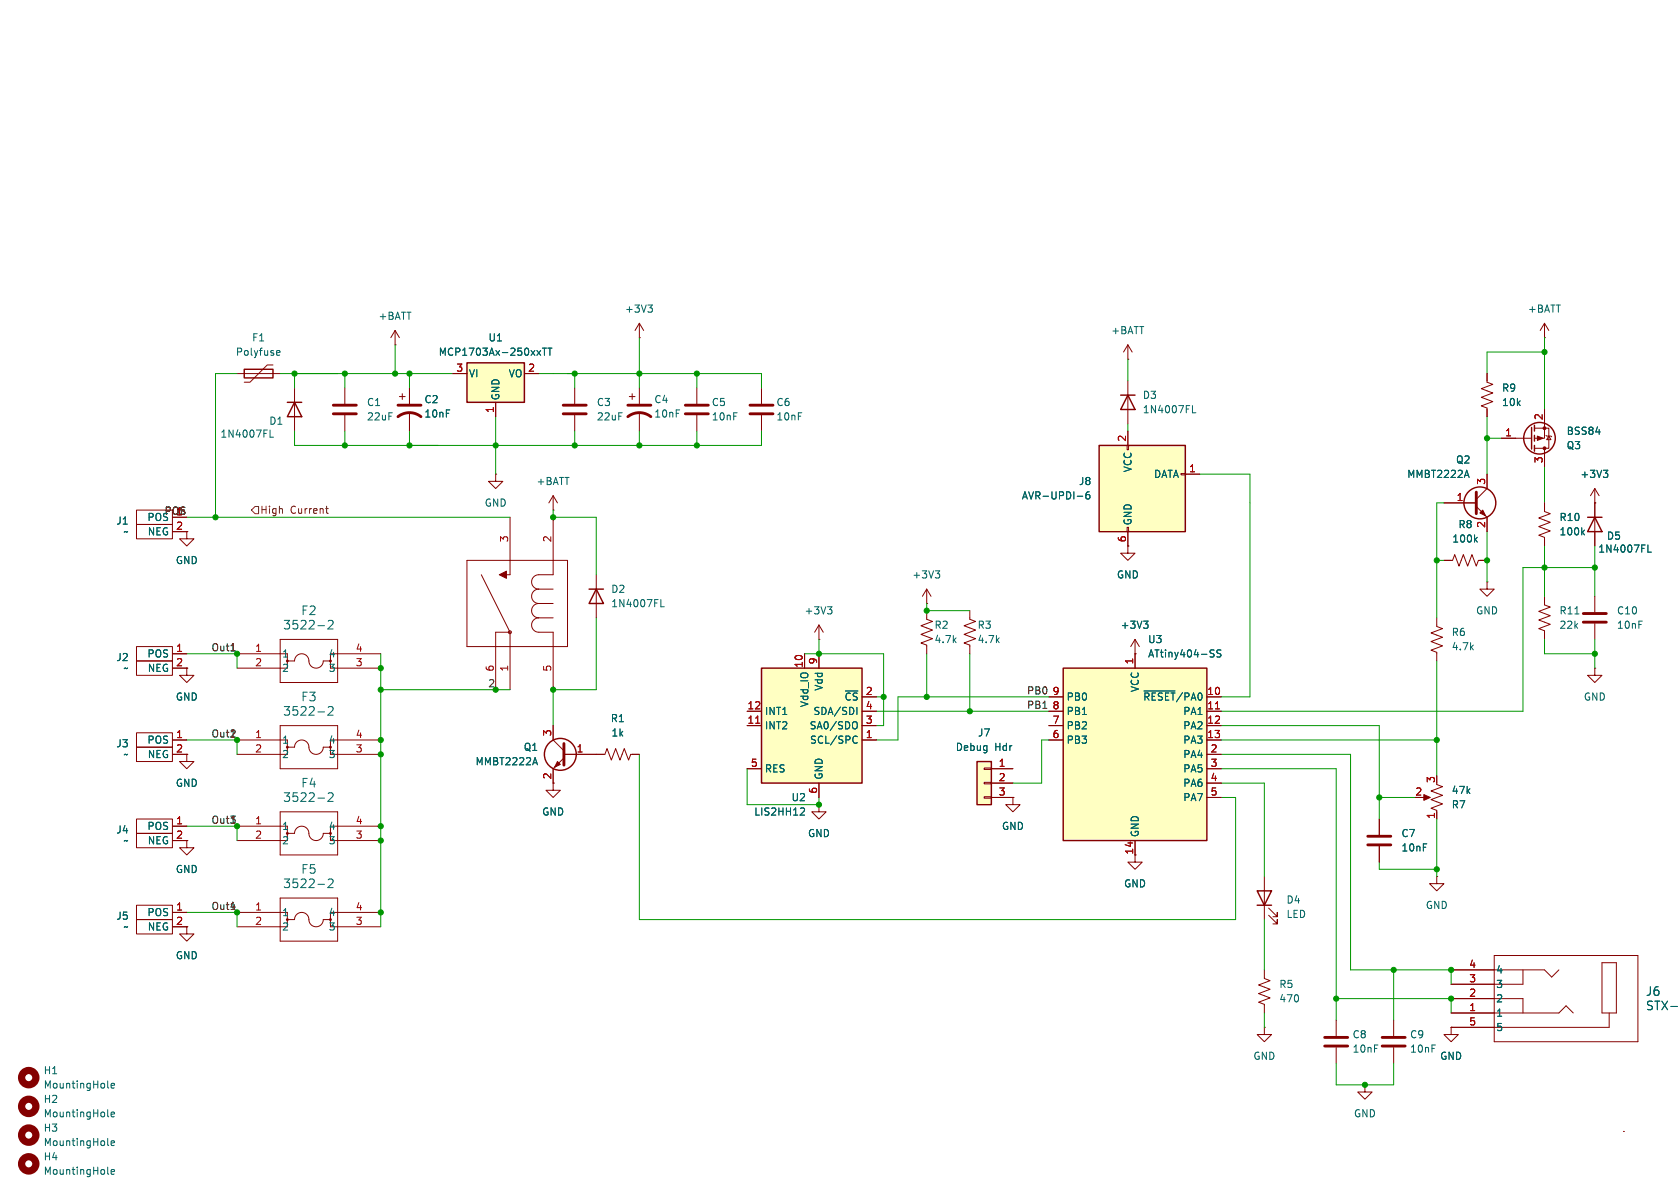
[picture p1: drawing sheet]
<svg xmlns="http://www.w3.org/2000/svg" width="297mm" height="210mm" viewBox="0 0 297 210" stroke-linecap="round" stroke-linejoin="round" font-family="sans-serif">
<g fill="none" stroke="#840000" stroke-width=".18">
<path d="M113 59.7h.1M113 57.2l-.7 1.2M113 57.2l.8 1.2M113 57.2v2.5M101.6 68.6v2.8M101.6 73.4v2.8M111.3 70.1h1M111.8 69.6v1M113 68.6v2.8M113 72.9v3.3M199.4 63.5h.1M199.4 61l-.8 1.2"/>
<path d="M199.4 61l.8 1.2M199.4 61v2.5M82.5 99.1h17.8v15.2h-17.8zM87.6 83.8v1.3h1.3l-1.3 1.3-1.2-1.3h1.2M87.6 83.8h.1M90.2 91.4v10.2h-1.3M97.8 91.4v10.2h-2.6a1.27 1.27 0 0 0-1.2 1.3 1.27 1.27 0 0 0 1.2 1.2M97.8 90.2h.1M97.8 87.6v2.6M97.8 87.6l-.8 1.3M97.8 87.6l.8 1.3M255.3 99.1h1.5l.4-1.1 .7 2.1 .8-2.1 .8 2.1 .7-2.1 .8 2.1 .4-1h1.5"/>
<path d="M255.3 88.9h5.7M261 89.5l1.9 1.9v2.6M262.9 83.8v2.6l-1.9 1.9M85.1 101.6l5.1 10.2M90.2 111.8h-2.6v10.1M90.2 111.8v10.1M95.2 109.2a1.27 1.27 0 0 0-1.2 1.3 1.27 1.27 0 0 0 1.2 1.3h2.6v10.1M95.2 106.7a1.27 1.27 0 0 0-1.2 1.3 1.27 1.27 0 0 0 1.2 1.2M95.2 104.1a1.27 1.27 0 0 0-1.2 1.3 1.27 1.27 0 0 0 1.2 1.3M95.2 109.2h2.6M95.2 106.7h2.6M95.2 104.1h2.6"/>
<path d="M163.8 106.7h.1M163.8 108v1.5l1 .4-2 .7 2 .8-2 .7 2 .8-2 .8 1 .3v1.6M163.8 104.1l-.7 1.3M163.8 104.1l.8 1.3M163.8 104.1v2.6M171.4 108v1.5l1.1 .4-2.1 .7 2.1 .8-2.1 .7 2.1 .8-2.1 .8 1 .3v1.6M200.7 115.6h.1M200.7 113l-.8 1.3M200.7 113l.7 1.3M200.7 113v2.6M254 109.2v1.5l1 .4-2 .8 2 .7-2 .8 2 .8-2 .7 1 .4v1.5M262.9 102.9v1.2h1.3l-1.3 1.3-1.3-1.3h1.3"/>
<path d="M262.9 102.9h.1M97.8 128.3v2.5l1.9 1.9M99.7 134l-1.9 1.9v2.5M99.7 133.4h5.7M223.5 154.9v7.7M243.8 144.8v2.8M243.8 149.6v2.8M254 154.9v1.3h1.3l-1.3 1.3-1.3-1.3h1.3M254 154.9h.1M223.5 171.5v1.5l1 .4-2 .7 2 .8-2 .7 2 .8-2 .8 1 .3v1.6M224.3 161.8l1.5 1.5v-.7v.7h-.8M224.3 160.5l1.5 1.6v-.8v.8h-.8"/>
<path d="M256.5 179.1h19.1l1.3-1.3 1.2 1.3M256.5 171.5h16.5l1.3 1.2 1.3-1.2M256.5 176.5h12.7v2.6M264.2 168.9h25.4v15.3h-25.4zM269.2 171.5v2.5h-12.7M283.2 170.2h2.5v8.9h-2.5zM284.5 179.1v2.5h-28M223.5 181.6v1.3h1.3l-1.3 1.3-1.3-1.3h1.3M223.5 181.6h.1M236.2 180.3v2.8M236.2 185.2v2.8M241.3 191.8v1.2h1.3l-1.3 1.3-1.3-1.3h1.3"/>
<path d="M241.3 191.8h.1M246.4 180.3v2.8M246.4 185.2v2.8M256.5 181.6v1.3h1.3l-1.3 1.3-1.2-1.3h1.2M256.5 181.6h.1M287 200h.1"/>
<circle cx="90.1" cy="111.8" r=".26"/>
</g>
<g fill="#840000" stroke="#840000" stroke-width=".18">
<path d="M88.3 101.6l1.2-.6v1.2z"/>
<path d="M98.6 134.6l.5 .5-1.1 .5z"/>
<path d="M261.6 90.7l.5-.5 .5 1z"/>
</g>
<path d="M99.6 71.6h4M99.6 73.2h4M111 73.7a3.3 3.3 0 0 1 4.1 0M111 71.6h4.1M261 87v3.8M99.7 131.4v3.9M241.8 147.8h4.1M241.8 149.4h4.1M234.2 183.4h4.1M234.2 184.9h4.1M244.3 183.4h4.1M244.3 184.9h4.1" fill="none" stroke="#840000" stroke-width=".51"/>
<g fill="none" stroke="#840000" stroke-width=".25">
<path d="M222.2 157.5h2.6l-1.3 2.5zM222.2 160h2.6"/>
<circle cx="261.6" cy="88.9" r="2.82"/>
<circle cx="99.1" cy="133.3" r="2.82"/>
</g>
<g fill="none" stroke="#006464" stroke-width=".18">
<path d="M114.5 53.9h.8l-.4 .5M115.1 54.4l.2 .2v.3l-.2 .3M259 84h.6M259.3 83.1l.4 1.3M260.8 95.3l.4 .5M261.2 95l-.5 .5M165.3 100.9h.8l-.4 .5M165.9 101.4l.2 .2v.3l-.2 .3M202.2 109.8h.8l-.5 .5M202.7 110.3l.3 .2v.3l-.3 .3M94.3 134.8h.6M94.6 133.9l.4 1.3"/>
<path d="M19 192.2l.2 .1M19.6 191.9l.6-.1v-.2l-.4-.1-.2 .2 .1 .6h.5M19 202.3l.2 .2M19.6 202.1l.6-.1v-.3h-.4l-.2 .1 .1 .6h.5"/>
</g>
<g fill="none" stroke="#840000" stroke-width="1.3">
<circle cx="5.1" cy="190.5" r="1.27"/>
<circle cx="5.1" cy="200.7" r="1.27"/>
</g>
<path d="M194.3 78.7h15.2v15.3h-15.2z" fill="#ffffc2"/>
<path d="M199.3 78.7h.2v.8h-.2zM199.4 76.2v2.5M199.3 93.2h.2v.8h-.2zM199.4 96.5v1.3h1.3l-1.3 1.3-1.3-1.3h1.3M199.4 96.5h.1M199.4 94v2.5M208.8 83.7h.7v.2h-.7zM209.5 83.8h2.6" fill="none" stroke="#840000" stroke-width=".18"/>
<path d="M194.3 78.7h15.2v15.3h-15.2z" fill="none" stroke="#840000" stroke-width=".25"/>
<path d="M190.4 87.7h1M192.6 86.9l-.4 .1a.86 .86 0 0 0 0 1.2l.4-.1 .1-.4-.3-.3h-.2l-.2 .3M19 197.2l.2 .2M19.6 197l.6-.1v-.3h-.4l-.2 .2 .1 .6h.5" fill="none" stroke="#006464" stroke-width=".18"/>
<circle cx="5.1" cy="195.6" r="1.27" fill="none" stroke="#840000" stroke-width="1.3"/>
<path d="M82.5 64.1h10.2v7h-10.2z" fill="#ffffc2"/>
<g fill="none" stroke="#840000" stroke-width=".25">
<path d="M43.2 65.3h5.1v1.5h-5.1zM50.8 71.1h2.5M52.1 71.1l1.2 2.6h-2.5zM82.5 64.1h10.2v7h-10.2zM198.1 69.9h2.6M199.4 69.9l1.3 2.5h-2.6zM270.8 75.6v3.8M271.3 75.2v1M271.3 77v1M271.3 78.7v1.1M280.7 91.4h2.5M281.9 91.4l1.3 2.6h-2.5z"/>
<path d="M104.1 104.1h2.6M105.4 104.1l1.3 2.6h-2.6z"/>
<circle cx="272.2" cy="77.5" r="2.79"/>
</g>
<g fill="none" stroke="#840000" stroke-width=".18">
<path d="M69.8 58.4l-.7 1.3M69.8 58.4l.8 1.3M69.8 58.4v2.6M273 59.7h.1M273 57.2v2.5M273 57.2l-.7 1.2M273 57.2l.8 1.2M41.9 66h7.6M48.3 64.5h-1.1l-3 3.1h-1M52.1 68.6v7.6M61 68.6v2.8M61 73.4v2.8"/>
<path d="M69.8 61h.1M70.6 70.1h1M71.1 69.6v1M72.4 68.6v2.8M72.4 72.9v3.3M80 66h2.5M87.6 71.1v2.6M92.7 66h2.5M199.4 67.3v7.6M262.9 66v1.6l1 .3-2 .8 2 .8-2 .7 2 .8-2 .8 1 .3v1.6M265.4 77.5h5.4M271.3 75.7h2.5v3.5h-2.5"/>
<path d="M273 72.4v5.1h-1.7M273 79.2v3.4M273.3 77l.1 .1h.8l.1 .1M273.8 77.1l.4 .6h-.8zM24.1 90.2h6.4v2.5h-6.4zM24.1 92.7h6.4v2.6h-6.4zM30.5 94h2.5M33 94v1.3h1.3l-1.3 1.2-1.3-1.2h1.3M33 94h.1M273 88.9v1.5l1.1 .4-2.1 .8 2.1 .7-2.1 .8 2.1 .8-2.1 .7 1 .4v1.5M281.9 88.9h.1M281.9 86.4v10.1"/>
<path d="M281.9 86.4l-.7 1.2M281.9 86.4l.8 1.2M24.1 114.3h6.4v2.5h-6.4zM24.1 116.8h6.4v2.6h-6.4zM30.5 115.6h2.5M30.5 118.1h2.5M41.9 115.6h7.6M41.9 118.1h7.6M49.5 113h10.2v7.7h-10.2zM50.8 116.8h1.3a1.31 1.31 0 0 1 1.4-1.2 1.31 1.31 0 0 1 1.2 1.6 1.27 1.27 0 0 0 1.3 .9 1.27 1.27 0 0 0 1.1-1.3h1.3M50.8 115.6v2.5M67.3 115.6h-8.9v2.5h8.9"/>
<path d="M105.4 101.6v7.6M273 105.4v1.5l1.1 .4-2.1 .8 2.1 .7-2.1 .8 2.1 .8-2.1 .7 1 .4v1.5M281.9 118.1v1.3h1.3l-1.3 1.3-1.2-1.3h1.2M281.9 118.1h.1M281.9 105.4v2.8M281.9 110.2v2.8M97.8 138.4v1.3h1.3l-1.3 1.3-1.3-1.3h1.3M105.4 133.4h1.5l.4-1.1 .8 2.1 .7-2.1 .8 2.1 .8-2.1 .7 2.1 .4-1h1.5M254 138.7l1 .4-2 .7 2 .8-2 .8 2 .7-2 .8 1 .4v1.5M179.1 141v1.2h1.2l-1.2 1.3-1.3-1.3h1.3M179.1 141h.1M251.5 141h1"/>
</g>
<g fill="none" stroke="#006464" stroke-width=".18">
<path d="M47.7 76v1.3h.6M48.9 62.6l.2 .2 .3-.1M48.9 62.1l.2-.1h.2l.2 .1v.2l-.6 .1M94.9 62l.7 .8M95.6 62l-.7 .8M95.9 61.5h.7M96.2 61.5v1.3M96.9 61.5h.7M97.2 61.5v1.3M210.8 71.7v1.3h.6M279.8 94.1l.3 .5M280.1 93.7l-.5 .5"/>
<path d="M283.5 83.1h.7l-.4 .5M284 83.6l.2 .3v.3l-.2 .2M291.3 96.3v1.3h.6M56.2 110.6h1.2M58 109.8l.6-.1 .2 .1 .1 .3-1 1.1h1M116.8 106v1.3h.6M278.4 108.5h.7"/>
</g>
<g fill="#840000" stroke="#840000" stroke-width=".18">
<path d="M251.7 140.5l1.2 .5-1.2 .5z"/>
<path d="M271.8 77.1l1 .4-1 .4z"/>
<circle cx="273" cy="79.2" r=".25"/>
<circle cx="273" cy="75.7" r=".25"/>
</g>
<path d="M58.9 71.6h4.1M58.9 73.2h4.1M70.4 73.7a3.3 3.3 0 0 1 4 0M70.4 71.6h4M279.9 108.5h4.1M279.9 110h4.1" fill="none" stroke="#840000" stroke-width=".51"/>
<path d="M134.6 118.1h17.8v20.3h-17.8z" fill="#ffffc2"/>
<path d="M134.6 118.1h17.8v20.3h-17.8z" fill="none" stroke="#840000" stroke-width=".25"/>
<g fill="none" stroke="#840000" stroke-width=".18">
<path d="M123.2 68.6v2.8M123.2 73.4v2.8M134.6 68.6v2.8M134.6 73.4v2.8M142.2 115.6v2.5M144.8 113h.1M144.8 110.5v2.5M144.8 115.6v2.5M144.8 110.5l-.8 1.3M144.8 110.5l.7 1.3M24.1 129.5h6.4v2.6h-6.4zM24.1 132.1h6.4v2.5h-6.4z"/>
<path d="M30.5 130.8h2.5M30.5 133.4h2.5M132.1 125.7h2.5M132.1 128.3h2.5M132.1 135.9h2.5M144.8 138.4v2.6M152.4 123.2h2.5M152.4 125.7h2.5M152.4 128.3h2.5M152.4 130.8h2.5M144.8 142.2v1.3h1.2l-1.2 1.3-1.3-1.3h1.3M144.8 142.2h.1"/>
<path d="M200.7 151.1v1.3h1.2l-1.2 1.3-1.3-1.3h1.3"/>
</g>
<path d="M146.3 107.3h.8l-.4 .4M146.8 107.7l.3 .3v.3l-.3 .2M151.2 130.1l.3 .1M151.2 127.6h.2a.81 .81 0 0 1-.2 1.2M151.5 125v1.3M151.5 131.3l-.3 .1M141.7 142.8l.4 .1 .1 .3-.8 .9h.8" fill="none" stroke="#006464" stroke-width=".18"/>
<path d="M133.6 127.9h.7" fill="none" stroke="#a90000" stroke-width=".18"/>
<path d="M121.2 71.6h4M121.2 73.2h4M132.6 71.6h4.1M132.6 73.2h4.1" fill="none" stroke="#840000" stroke-width=".51"/>
<path d="M172.7 134.6h2.6v7.6h-2.6z" fill="#ffffc2"/>
<path d="M172.7 134.6h2.6v7.6h-2.6z" fill="none" stroke="#840000" stroke-width=".25"/>
<path d="M174 135.8h1.3v.2h-1.3zM174 138.3h1.3v.3h-1.3zM175.3 135.9h3.8M175.3 138.4h3.8M174 140.8h1.3v.3h-1.3zM175.3 141h3.8" fill="none" stroke="#840000" stroke-width=".18"/>
<path d="M188 118.1h25.4v30.5h-25.4z" fill="#ffffc2"/>
<path d="M188 118.1h25.4v30.5h-25.4z" fill="none" stroke="#840000" stroke-width=".25"/>
<g fill="none" stroke="#840000" stroke-width=".18">
<path d="M72.4 68.6v2.8M72.4 72.9v3.3M80 66h2.5M87.6 71.1v2.6M92.7 66h2.5M199.4 76.2v2.5M262.9 66v1.3M262.9 72.4v1.3M265.4 77.5h2.6M273 72.4v2.5M30.5 94h2.5M33 94h.1"/>
<path d="M199.4 96.5h.1M199.4 94v2.5M209.5 83.8h2.6M255.3 88.9h5.7M255.3 99.1h1.2M261.6 99.1h1.3M262.9 83.8v2.6M262.9 91.4v2.6M273 80v2.6M273 88.9v1.3M273 95.3v1.2M281.9 88.9h.1"/>
<path d="M281.9 88.9v2.5M281.9 94v2.5M30.5 115.6h2.5M30.5 118.1h2.5M33 118.1v1.3h1.3l-1.3 1.3-1.3-1.3h1.3M33 118.1h.1M142.2 115.6v2.5M144.8 115.6v2.5M200.7 115.6h.1M200.7 115.6v2.5M30.5 130.8h2.5M30.5 133.4h2.5"/>
<path d="M33 133.4v1.2h1.3l-1.3 1.3-1.3-1.3h1.3M33 133.4h.1M41.9 130.8h7.6M41.9 133.4h7.6M49.5 128.3h10.2v7.6h-10.2zM50.8 132.1h1.3a1.31 1.31 0 0 1 1.4-1.3 1.31 1.31 0 0 1 1.2 1.6 1.27 1.27 0 0 0 1.3 .9 1.27 1.27 0 0 0 1.1-1.2h1.3M50.8 130.8v2.6M67.3 130.8h-8.9v2.6h8.9M97.8 128.3v2.5M97.8 135.9v2.5M99.7 133.4h7M111.8 133.4h1.2"/>
<path d="M132.1 125.7h2.5M132.1 128.3h2.5M132.1 135.9h2.5M144.8 138.4v2.6M152.4 123.2h2.5M152.4 125.7h2.5M152.4 128.3h2.5M152.4 130.8h2.5M175.3 135.9h3.8M175.3 138.4h3.8M185.4 123.2h2.6M185.4 125.7h2.6"/>
<path d="M185.4 128.3h2.6M185.4 130.8h2.6M213.4 123.2h2.5M213.4 125.7h2.5M213.4 128.3h2.5M213.4 130.8h2.5M213.4 133.4h2.5M213.4 135.9h2.5M213.4 138.4h2.5M24.1 144.8h6.4v2.5h-6.4zM24.1 147.3h6.4v2.6h-6.4zM30.5 146.1h2.5"/>
<path d="M30.5 148.6h2.5M33 148.6v1.3h1.3l-1.3 1.2-1.3-1.2h1.3M33 148.6h.1M41.9 146.1h7.6M41.9 148.6h7.6M49.5 143.5h10.2v7.6h-10.2zM49.5 158.8h10.2v7.6h-10.2zM50.8 147.3h1.3a1.31 1.31 0 0 1 1.4-1.2 1.31 1.31 0 0 1 1.2 1.5 1.27 1.27 0 0 0 1.3 1 1.27 1.27 0 0 0 1.1-1.3h1.3M50.8 146.1v2.5M67.3 146.1h-8.9v2.5h8.9M144.8 142.2h.1M175.3 141h3.8"/>
<path d="M179.1 141h.1M200.7 148.6v2.5M213.4 141h2.5M243.8 144.8v2.8M243.8 149.6v2.8M254 143.5v1.3M24.1 160h6.4v2.6h-6.4zM24.1 162.6h6.4v2.5h-6.4zM30.5 161.3h2.5M30.5 163.8h2.5M33 163.8v1.3h1.3l-1.3 1.3-1.3-1.3h1.3M33 163.8h.1"/>
<path d="M41.9 161.3h7.6M41.9 163.8h7.6M50.8 162.6h1.3a1.31 1.31 0 0 1 1.4-1.3 1.31 1.31 0 0 1 1.2 1.6 1.27 1.27 0 0 0 1.3 .9 1.27 1.27 0 0 0 1.1-1.2h1.3M50.8 161.3v2.5M67.3 161.3h-8.9v2.5h8.9M256.5 179.1h7.7M256.5 176.5h7.7M256.5 174h7.7M256.5 171.5h7.7M256.5 181.6h.1M256.5 181.6h7.7"/>
</g>
<g fill="none" stroke="#006464" stroke-width=".18">
<path d="M94.9 62l.7 .8M95.6 62l-.7 .8M95.9 61.5h.7M96.2 61.5v1.3M96.9 61.5h.7M97.2 61.5v1.3M190.4 87.7h1M192.6 86.9l-.4 .1a.86 .86 0 0 0 0 1.2l.4-.1 .1-.4-.3-.3h-.2l-.2 .3M259 84h.6M259.3 83.1l.4 1.3M260.8 95.3l.4 .5M261.2 95l-.5 .5"/>
<path d="M279.8 94.1l.3 .5M280.1 93.7l-.5 .5M283.5 83.1h.7l-.4 .5M284 83.6l.2 .3v.3l-.2 .2M291.3 96.3v1.3h.6M202.2 109.8h.8l-.5 .5M202.7 110.3l.3 .2v.3l-.3 .3M214.2 115.5l.3 .1 .1 .3-.2 .2h-.3M214.2 114.9h.4M215.8 114.9h-.4l-.2 .1v.4l.5 .2 .1 .3-.2 .2h-.5M56.2 125.8h1.2M58 125l.6-.1 .2 .1 .1 .3-1 1.1h1"/>
<path d="M94.3 134.8h.6M94.6 133.9l.4 1.3M151.2 130.1l.3 .1M151.2 127.6h.2a.81 .81 0 0 1-.2 1.2M151.5 125v1.3M151.5 131.3l-.3 .1M202.2 122.1h5.5M56.2 156.3h1.2M56.2 141.1h1.2M58 140.3l.6-.2 .2 .2 .1 .3-1 1.1h1M58 155.5l.6-.1 .2 .1 .1 .3-1 1.1h1M141.7 142.8l.4 .1 .1 .3-.8 .9h.8"/>
<path d="M19 207.4l.2 .2M19.6 207.2l.6-.2v-.2l-.4-.1-.2 .2 .1 .6h.5"/>
</g>
<path d="M133.6 127.9h.7M214.9 125.3h.7" fill="none" stroke="#a90000" stroke-width=".18"/>
<circle cx="5.1" cy="205.7" r="1.27" fill="none" stroke="#840000" stroke-width="1.3"/>
<path d="M45.1 89.5h.6v1.3h-.6l-.7-.6zM57.6 89.9h.4M57.7 90.6l.3 .1" fill="none" stroke="#725600" stroke-width=".18"/>
<g fill="none" stroke="#009600" stroke-width=".18">
<path d="M113 59.7v8.9M273 59.7v12.7M41.9 66h-3.8v25.4M49.5 66h30.5M52.1 66v2.6M52.1 76.2v2.5h82.5v-2.5M61 66v2.6M61 76.2v2.5M69.8 61v5M72.4 66v2.6M72.4 76.2v2.5M87.6 73.7v10.1"/>
<path d="M95.2 66h39.4v2.6M101.6 66v2.6M101.6 76.2v2.5M113 76.2v2.5M123.2 66v2.6M123.2 76.2v2.5M199.4 63.5v3.8M199.4 74.9v1.3M262.9 73.7v10.1M262.9 77.5h2.5M273 62.2h-10.1v3.8M33 91.4h57.2"/>
<path d="M97.8 90.2v1.2h7.6v10.2M212.1 83.8h8.9v39.4h-5.1M254 99.1h1.3M255.3 88.9h-1.3v20.3M262.9 94v8.9M273 82.6v6.3M273 96.5v8.9M281.9 96.5v8.9M33 115.6h8.9v2.5M67.3 115.6v48.2M105.4 109.2v12.7h-7.6v6.4M142.2 115.6h14v12.7h-1.3"/>
<path d="M144.8 113v2.6M163.8 106.7v1.3h7.6M163.8 115.6v7.6M171.4 115.6v10.1M254 116.8v20.4M273 113v2.6h8.9M281.9 100.3h-12.7v25.4h-53.3M281.9 113v5.1M33 130.8h8.9v2.6M67.3 121.9h22.9M113 133.4v29.2h105.4v-21.6h-2.5M132.1 135.9v6.3h12.7v-1.2"/>
<path d="M154.9 123.2h1.3M154.9 125.7h30.5M185.4 123.2h-26.7v7.6h-3.8M185.4 130.8h-1.3v7.6h-5M215.9 130.8h38.1M215.9 133.4h22.9v38.1h17.7v2.5M215.9 128.3h27.9v16.5M215.9 135.9h20.3v44.4M215.9 138.4h7.6v16.5M33 146.1h8.9v2.5M243.8 152.4v1.3h10.2M243.8 141h6.4"/>
<path d="M254 144.8v10.1M33 161.3h8.9v2.5M223.5 162.6v8.9M223.5 179.1v2.5M236.2 176.5h20.3v2.6M246.4 171.5v8.8M236.2 188v3.8h10.2v-3.8"/>
</g>
<g fill="#009600" stroke="#009600" stroke-width=".18">
<circle cx="246.4" cy="171.5" r=".46"/>
<circle cx="236.2" cy="176.5" r=".46"/>
<circle cx="243.8" cy="141" r=".46"/>
<circle cx="241.3" cy="191.8" r=".46"/>
<circle cx="254" cy="153.7" r=".46"/>
<circle cx="256.5" cy="171.5" r=".46"/>
<circle cx="256.5" cy="176.5" r=".46"/>
<circle cx="101.6" cy="78.7" r=".46"/>
<circle cx="113" cy="78.7" r=".46"/>
<circle cx="123.2" cy="78.7" r=".46"/>
<circle cx="101.6" cy="66" r=".46"/>
<circle cx="97.8" cy="91.4" r=".46"/>
<circle cx="113" cy="66" r=".46"/>
<circle cx="123.2" cy="66" r=".46"/>
<circle cx="171.4" cy="125.7" r=".46"/>
<circle cx="254" cy="130.8" r=".46"/>
<circle cx="163.8" cy="123.2" r=".46"/>
<circle cx="67.3" cy="161.3" r=".46"/>
<circle cx="67.3" cy="146.1" r=".46"/>
<circle cx="67.3" cy="148.6" r=".46"/>
<circle cx="67.3" cy="121.9" r=".46"/>
<circle cx="67.3" cy="133.4" r=".46"/>
<circle cx="67.3" cy="130.8" r=".46"/>
<circle cx="97.8" cy="121.9" r=".46"/>
<circle cx="67.3" cy="118.1" r=".46"/>
<circle cx="87.6" cy="121.9" r=".46"/>
<circle cx="262.9" cy="77.5" r=".46"/>
<circle cx="273" cy="100.3" r=".46"/>
<circle cx="262.9" cy="99.1" r=".46"/>
<circle cx="281.9" cy="100.3" r=".46"/>
<circle cx="281.9" cy="115.6" r=".46"/>
<circle cx="254" cy="99.1" r=".46"/>
<circle cx="273" cy="62.2" r=".46"/>
<circle cx="52.1" cy="66" r=".46"/>
<circle cx="87.6" cy="78.7" r=".46"/>
<circle cx="72.4" cy="78.7" r=".46"/>
<circle cx="41.9" cy="115.6" r=".46"/>
<circle cx="69.8" cy="66" r=".46"/>
<circle cx="61" cy="66" r=".46"/>
<circle cx="72.4" cy="66" r=".46"/>
<circle cx="61" cy="78.7" r=".46"/>
<circle cx="38.1" cy="91.4" r=".46"/>
<circle cx="156.2" cy="123.2" r=".46"/>
<circle cx="144.8" cy="142.2" r=".46"/>
<circle cx="163.8" cy="108" r=".46"/>
<circle cx="144.8" cy="115.6" r=".46"/>
<circle cx="41.9" cy="161.3" r=".46"/>
<circle cx="41.9" cy="130.8" r=".46"/>
<circle cx="41.9" cy="146.1" r=".46"/>
</g>
<g font-size="2.1" fill="#006464">
<text x="50" y="111.5">3522-2</text>
<text x="53.2" y="108.9">F2</text>
<text x="53.2" y="124.2">F3</text>
<text x="50" y="126.7">3522-2</text>
<text x="50" y="142">3522-2</text>
<text x="53.2" y="139.4">F4</text>
<text x="53.2" y="154.7">F5</text>
<text x="50" y="157.2">3522-2</text>
<text x="290.9" y="176.3">J6</text>
<text x="290.9" y="178.8">STX-37</text>
</g>
<g font-size="1.8" fill="#006464">
<text x="66.8" y="56.7">+BATT</text>
<text x="110.4" y="55.5">+3V3</text>
<text x="196.4" y="59.3">+BATT</text>
<text x="270" y="55.5">+BATT</text>
<text x="41.6" y="63.1">Polyfuse</text>
<text x="44.5" y="60.6">F1</text>
<text x="77.5" y="63.1">MCP1703Ax-250xxTT</text>
<text x="86.3" y="60.6">U1</text>
<text x="64.8" y="72">C1</text>
<text x="74.9" y="71.5">C2</text>
<text x="82.8" y="66.9">VI</text>
<text x="88.5" y="70.9" transform="rotate(-90 88.5 70.9)">GND</text>
<text x="89.8" y="66.9">VO</text>
<text x="105.4" y="72">C3</text>
<text x="115.6" y="71.5">C4</text>
<text x="125.7" y="72">C5</text>
<text x="137.2" y="72">C6</text>
<text x="201.9" y="70.7">D3</text>
<text x="265.4" y="69.4">R9</text>
<text x="265.4" y="72">10k</text>
<text x="38.9" y="77.6">1N4007FL</text>
<text x="47.5" y="75.3">D1</text>
<text x="64.8" y="74.5">22uF</text>
<text x="74.9" y="74">10nF</text>
<text x="105.4" y="74.5">22uF</text>
<text x="115.6" y="74">10nF</text>
<text x="125.7" y="74.5">10nF</text>
<text x="137.2" y="74.5">10nF</text>
<text x="201.9" y="73.3">1N4007FL</text>
<text x="276.9" y="77.1">BSS84</text>
<text x="200.3" y="83.6" transform="rotate(-90 200.3 83.6)">VCC</text>
<text x="257.3" y="82.1">Q2</text>
<text x="276.9" y="79.6">Q3</text>
<text x="85.6" y="89.8">GND</text>
<text x="94.8" y="86">+BATT</text>
<text x="180.6" y="88.5">AVR-UPDI-6</text>
<text x="190.6" y="86">J8</text>
<text x="203.9" y="84.7">DATA</text>
<text x="248.7" y="84.7">MMBT2222A</text>
<text x="279.3" y="84.7">+3V3</text>
<text x="20.5" y="92.9">J1</text>
<text x="21.7" y="94.8">~</text>
<text x="26" y="92.3">POS</text>
<text x="26" y="94.8">NEG</text>
<text x="200.3" y="93" transform="rotate(-90 200.3 93)">GND</text>
<text x="257.7" y="93.6">R8</text>
<text x="275.6" y="92.3">R10</text>
<text x="275.6" y="94.8">100k</text>
<text x="284" y="95.6">D5</text>
<text x="31" y="99.9">GND</text>
<text x="256.7" y="96.1">100k</text>
<text x="282.5" y="97.9">1N4007FL</text>
<text x="108" y="105">D2</text>
<text x="108" y="107.5">1N4007FL</text>
<text x="161.2" y="102.5">+3V3</text>
<text x="197.4" y="102.5">GND</text>
<text x="142.1" y="108.8">+3V3</text>
<text x="165.1" y="111.4">R2</text>
<text x="165.1" y="113.9">4.7k</text>
<text x="172.7" y="111.4">R3</text>
<text x="172.7" y="113.9">4.7k</text>
<text x="198" y="111.4">+3V3</text>
<text x="202.9" y="113.9">U3</text>
<text x="256.5" y="112.6">R6</text>
<text x="260.9" y="108.8">GND</text>
<text x="275.6" y="111.4">22k</text>
<text x="275.6" y="108.8">R11</text>
<text x="285.8" y="108.8">C10</text>
<text x="285.8" y="111.4">10nF</text>
<text x="20.5" y="117.1">J2</text>
<text x="21.7" y="119">~</text>
<text x="26" y="116.4">POS</text>
<text x="26" y="119">NEG</text>
<text x="49.8" y="116.4">1</text>
<text x="49.8" y="119">2</text>
<text x="58" y="116.4">4</text>
<text x="58" y="119">3</text>
<text x="202.9" y="116.4">ATtiny404-SS</text>
<text x="256.5" y="115.2">4.7k</text>
<text x="31" y="124.1">GND</text>
<text x="143.1" y="125.1" transform="rotate(-90 143.1 125.1)">Vdd_IO</text>
<text x="145.6" y="122.2" transform="rotate(-90 145.6 122.2)">Vdd</text>
<text x="149.2" y="124.1">~{CS}</text>
<text x="188.5" y="124.1">PB0</text>
<text x="201.5" y="122.4" transform="rotate(-90 201.5 122.4)">VCC</text>
<text x="202" y="124.1">~{RESET}/PA0</text>
<text x="279.9" y="124.1">GND</text>
<text x="26" y="131.7">POS</text>
<text x="49.8" y="131.7">1</text>
<text x="58" y="131.7">4</text>
<text x="107.9" y="127.9">R1</text>
<text x="108" y="130.4">1k</text>
<text x="135.1" y="126.6">INT1</text>
<text x="135.1" y="129.1">INT2</text>
<text x="143" y="129.1">SA0/SDO</text>
<text x="143.1" y="131.7">SCL/SPC</text>
<text x="143.7" y="126.6">SDA/SDI</text>
<text x="172.8" y="130.4">J7</text>
<text x="188.5" y="126.6">PB1</text>
<text x="188.5" y="129.1">PB2</text>
<text x="188.5" y="131.7">PB3</text>
<text x="209.1" y="126.6">PA1</text>
<text x="209.1" y="129.1">PA2</text>
<text x="209.1" y="131.7">PA3</text>
<text x="20.5" y="132.3">J3</text>
<text x="21.7" y="134.2">~</text>
<text x="26" y="134.2">NEG</text>
<text x="49.8" y="134.2">2</text>
<text x="58" y="134.2">3</text>
<text x="84" y="135.5">MMBT2222A</text>
<text x="92.5" y="132.9">Q1</text>
<text x="135.1" y="136.8">RES</text>
<text x="145.6" y="137.9" transform="rotate(-90 145.6 137.9)">GND</text>
<text x="168.9" y="132.9">Debug</text>
<text x="175.8" y="132.9">Hdr</text>
<text x="209.1" y="134.2">PA4</text>
<text x="209.1" y="136.8">PA5</text>
<text x="31" y="139.3">GND</text>
<text x="139.8" y="141.8">U2</text>
<text x="209.1" y="139.3">PA6</text>
<text x="209.1" y="141.8">PA7</text>
<text x="256.5" y="143.1">R7</text>
<text x="256.5" y="140.6">47k</text>
<text x="20.5" y="147.5">J4</text>
<text x="21.7" y="149.5">~</text>
<text x="26" y="146.9">POS</text>
<text x="26" y="149.5">NEG</text>
<text x="49.8" y="146.9">1</text>
<text x="49.8" y="149.5">2</text>
<text x="58" y="146.9">4</text>
<text x="58" y="149.5">3</text>
<text x="95.8" y="144.4">GND</text>
<text x="133.2" y="144.4">LIS2HH12</text>
<text x="142.7" y="148.2">GND</text>
<text x="177" y="146.9">GND</text>
<text x="201.5" y="148.1" transform="rotate(-90 201.5 148.1)">GND</text>
<text x="247.7" y="148.2">C7</text>
<text x="31" y="154.5">GND</text>
<text x="247.7" y="150.7">10nF</text>
<text x="198.6" y="157.1">GND</text>
<text x="227.3" y="159.9">D4</text>
<text x="252" y="160.9">GND</text>
<text x="20.5" y="162.8">J5</text>
<text x="21.7" y="164.7">~</text>
<text x="26" y="162.2">POS</text>
<text x="26" y="164.7">NEG</text>
<text x="49.8" y="162.2">1</text>
<text x="49.8" y="164.7">2</text>
<text x="58" y="162.2">4</text>
<text x="58" y="164.7">3</text>
<text x="227.3" y="162.5">LED</text>
<text x="31" y="169.8">GND</text>
<text x="264.4" y="172.3">4</text>
<text x="226.1" y="174.9">R5</text>
<text x="226.1" y="177.4">470</text>
<text x="264.4" y="179.9">1</text>
<text x="264.4" y="177.4">2</text>
<text x="264.4" y="174.9">3</text>
<text x="239" y="183.7">C8</text>
<text x="249.2" y="183.7">C9</text>
<text x="264.4" y="182.5">5</text>
<text x="7.6" y="190.1">H1</text>
<text x="221.5" y="187.6">GND</text>
<text x="239" y="186.3">10nF</text>
<text x="249.2" y="186.3">10nF</text>
<text x="254.5" y="187.6">GND</text>
<text x="7.6" y="192.6">MountingHole</text>
<text x="7.6" y="195.2">H2</text>
<text x="7.6" y="197.7">MountingHole</text>
<text x="239.3" y="197.7">GND</text>
<text x="7.6" y="200.3">H3</text>
<text x="7.6" y="202.8">MountingHole</text>
<text x="7.6" y="205.3">H4</text>
<text x="7.6" y="207.9">MountingHole</text>
</g>
<g font-size="1.8" fill="#a90000">
<text x="80.6" y="65.8">3</text>
<text x="93.3" y="65.8">2</text>
<text x="87.4" y="73.1" transform="rotate(-90 87.4 73.1)">1</text>
<text x="266" y="77.2">1</text>
<text x="272.8" y="74.4" transform="rotate(-90 272.8 74.4)">2</text>
<text x="199.1" y="78.2" transform="rotate(-90 199.1 78.2)">2</text>
<text x="210.1" y="83.6">1</text>
<text x="272.8" y="82" transform="rotate(-90 272.8 82)">3</text>
<text x="257.4" y="88.6">1</text>
<text x="262.6" y="85.8" transform="rotate(-90 262.6 85.8)">3</text>
<text x="31" y="91.2">1</text>
<text x="31" y="93.7">2</text>
<text x="89.9" y="96" transform="rotate(-90 89.9 96)">3</text>
<text x="97.5" y="96" transform="rotate(-90 97.5 96)">2</text>
<text x="199.1" y="96" transform="rotate(-90 199.1 96)">6</text>
<text x="262.6" y="93.4" transform="rotate(-90 262.6 93.4)">2</text>
<text x="31" y="115.3">1</text>
<text x="31" y="117.9">2</text>
<text x="45" y="115.3">1</text>
<text x="45" y="117.9">2</text>
<text x="62.8" y="115.3">4</text>
<text x="62.8" y="117.9">3</text>
<text x="87.4" y="118.8" transform="rotate(-90 87.4 118.8)">6</text>
<text x="89.9" y="118.8" transform="rotate(-90 89.9 118.8)">1</text>
<text x="97.5" y="118.8" transform="rotate(-90 97.5 118.8)">5</text>
<text x="142" y="118.2" transform="rotate(-90 142 118.2)">10</text>
<text x="144.5" y="117.5" transform="rotate(-90 144.5 117.5)">9</text>
<text x="200.4" y="117.5" transform="rotate(-90 200.4 117.5)">1</text>
<text x="132" y="125.5">12</text>
<text x="153" y="122.9">2</text>
<text x="153" y="125.5">4</text>
<text x="186" y="122.9">9</text>
<text x="186" y="125.5">8</text>
<text x="213.3" y="122.9">10</text>
<text x="213.3" y="125.5">11</text>
<text x="31" y="130.6">1</text>
<text x="45" y="130.6">1</text>
<text x="62.8" y="130.6">4</text>
<text x="97.5" y="130.2" transform="rotate(-90 97.5 130.2)">3</text>
<text x="132" y="128">11</text>
<text x="153" y="128">3</text>
<text x="153" y="130.6">1</text>
<text x="186" y="128">7</text>
<text x="186" y="130.6">6</text>
<text x="213.3" y="128">12</text>
<text x="213.3" y="130.6">13</text>
<text x="31" y="133.1">2</text>
<text x="45" y="133.1">2</text>
<text x="62.8" y="133.1">3</text>
<text x="97.5" y="137.9" transform="rotate(-90 97.5 137.9)">2</text>
<text x="101.8" y="133.1">1</text>
<text x="132.6" y="135.6">5</text>
<text x="176.5" y="135.6">1</text>
<text x="213.9" y="133.1">2</text>
<text x="213.9" y="135.6">3</text>
<text x="144.5" y="140.4" transform="rotate(-90 144.5 140.4)">6</text>
<text x="176.5" y="138.2">2</text>
<text x="176.5" y="140.7">3</text>
<text x="213.9" y="138.2">4</text>
<text x="213.9" y="140.7">5</text>
<text x="250.1" y="140.7">2</text>
<text x="253.7" y="138.5" transform="rotate(-90 253.7 138.5)">3</text>
<text x="31" y="145.8">1</text>
<text x="31" y="148.3">2</text>
<text x="45" y="145.8">1</text>
<text x="45" y="148.3">2</text>
<text x="62.8" y="145.8">4</text>
<text x="62.8" y="148.3">3</text>
<text x="253.7" y="144.9" transform="rotate(-90 253.7 144.9)">1</text>
<text x="200.4" y="151.2" transform="rotate(-90 200.4 151.2)">14</text>
<text x="31" y="161">1</text>
<text x="45" y="161">1</text>
<text x="62.8" y="161">4</text>
<text x="31" y="163.6">2</text>
<text x="45" y="163.6">2</text>
<text x="62.8" y="163.6">3</text>
<text x="259.6" y="173.7">3</text>
<text x="259.6" y="171.2">4</text>
<text x="259.6" y="178.8">1</text>
<text x="259.6" y="176.3">2</text>
<text x="259.6" y="181.4">5</text>
</g>
<text font-size="1.8" fill="#840000" x="29" y="91.1">POS</text>
<g font-size="1.8" fill="#0f0f0f">
<text x="31.1" y="91.1">In</text>
<text x="37.3" y="115.2">Out11</text>
<text x="86.2" y="121.6">2</text>
<text x="181.5" y="122.8">PB0</text>
<text x="181.5" y="125.4">PB1</text>
<text x="37.3" y="130.5">Out21</text>
<text x="37.3" y="145.7">Out31</text>
<text x="37.3" y="160.9">Out41</text>
</g>
<g font-size="1.8" fill="#725600">
<text x="45.9" y="91">High</text>
<text x="51.3" y="91">Current</text>
</g>
</svg>
